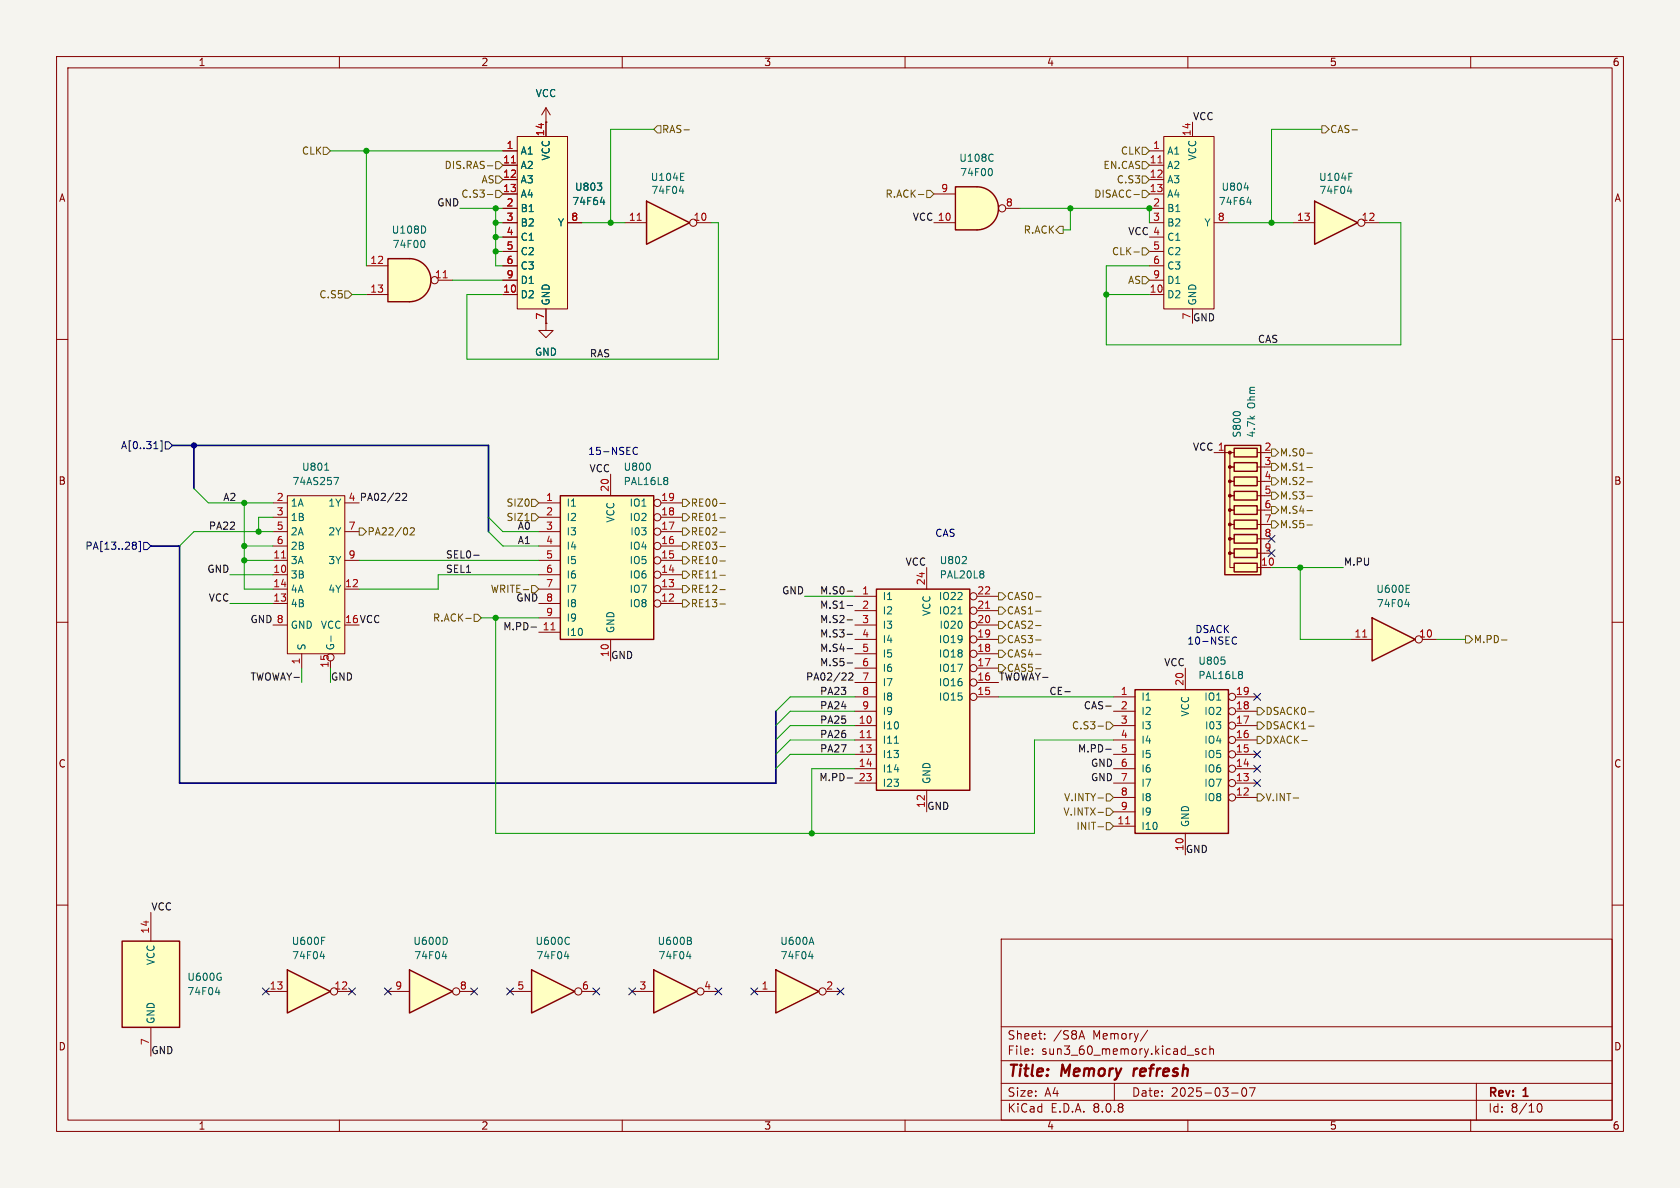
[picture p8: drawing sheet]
<svg xmlns="http://www.w3.org/2000/svg" width="297mm" height="210mm" viewBox="0 0 297 210" stroke-linecap="round" stroke-linejoin="round" font-family="sans-serif">
<path d="M0 0h297v210h-297z" fill="#f5f4ef" stroke="#f5f4ef" stroke-width=".18"/>
<g fill="none" stroke="#840000" stroke-width=".18">
<path d="M10 10h277v190h-277zM12 12h273v186h-273zM60 10v2M110 10v2M160 10v2M210 10v2M260 10v2M10 60h2M285 60h2M10 110h2M285 110h2M10 160h2"/>
<path d="M177 166h108v32h-108zM285 160h2M60 198v2M110 198v2M160 198v2M177 194.5h108M177 191.5h108M177 187.5h108M177 181.5h108M182.5 186.3v.1M182.5 185.5v.1M184.7 183.6v.1"/>
<path d="M184.7 182.8v.1M190.9 183.3h.7M191.2 182.2l.5 1.5M197 191.5v3M202.9 182.1l-1.3 2M210 198v2M211.9 185.5l-.4-.1-.2 .2 .1 .2 .5 .2v.3h-.6M213.2 185.5l-.4-.1-.3 .3v.4l.2 .2h.5M213.9 185.5l.2-.1 .4 .1v.9M213.9 184.9v1.5M217.7 193.2h1.2M219.7 192.4l.2-.1a.81 .81 0 0 1 .6 .6 .81 .81 0 0 1-.3 .8l-.2 .1a.81 .81 0 0 1-.3-1.4z"/>
<path d="M220.9 192.3h1l-.7 1.5M260 198v2M261 191.5v6.5M271.7 195.7l.2-.5 .2-.1a.81 .81 0 0 1 .6 .6 .81 .81 0 0 1-.3 .8h-.4l-.3-.5"/>
</g>
<path d="M200.5 188.9l-.2 1.3" fill="none" stroke="#840000" stroke-width=".4"/>
<path d="M115.6 171.5l7.6 3.8-7.6 3.8z" fill="#ffffc2"/>
<path d="M115.6 171.5l7.6 3.8-7.6 3.8z" fill="none" stroke="#840000" stroke-width=".25"/>
<g fill="none" stroke="#840000" stroke-width=".18">
<path d="M96.5 19.1l-.7 1.2M96.5 19.1v2.5M96.5 19.1l.8 1.2M96.5 21.6h.1M111.8 175.3h3.8M124.5 175.3h2.5"/>
<circle cx="123.8" cy="175.3" r=".63"/>
</g>
<path d="M121.4 169.1h.8M122 166.3l.3 .2-.1 .3-.2 .1M122 168.6v.9M122.1 165.7l.1 .2-.1 .3" fill="none" stroke="#006464" stroke-width=".18"/>
<path d="M91.4 24.1h8.9v30.5h-8.9z" fill="#ffffc2"/>
<g fill="none" stroke="#840000" stroke-width=".18">
<path d="M88.9 26.7h2.5M88.9 29.2h2.5M88.9 31.8h2.5M88.9 34.3h2.5M88.9 36.8h2.5M88.9 39.4h2.5M91.4 24.1h8.9v30.5h-8.9zM96.5 21.6v2.5M100.3 39.4h2.6M88.9 52.1h2.5M88.9 41.9h2.5M88.9 44.5h2.5"/>
<path d="M88.9 47h2.5M88.9 49.5h2.5M96.5 54.6v2.6"/>
</g>
<path d="M90.4 28.8h.7" fill="none" stroke="#a90000" stroke-width=".18"/>
<path d="M105.6 32.4h.8l-.4 .4M106.1 35.7h.8M106.3 33v.5M106.7 35.3v.9" fill="none" stroke="#006464" stroke-width=".18"/>
<path d="M137.2 171.5l7.6 3.8-7.6 3.8z" fill="#ffffc2"/>
<path d="M137.2 171.5l7.6 3.8-7.6 3.8z" fill="none" stroke="#840000" stroke-width=".25"/>
<g fill="none" stroke="#840000" stroke-width=".18">
<path d="M133.3 175.3h3.9M146 175.3h2.6"/>
<circle cx="145.4" cy="175.3" r=".63"/>
</g>
<path d="M143 169.1h.8M143.4 165.7l.5 1.2M143.6 168.6v.9" fill="none" stroke="#006464" stroke-width=".18"/>
<path d="M72.4 45.7a3.8 3.8 0 0 1 3.8 3.8 3.8 3.8 0 0 1-3.8 3.8z" fill="#ffffc2" stroke="#ffffc2" stroke-width=".18"/>
<path d="M68.6 45.7h3.8v7.6h-3.8z" fill="#ffffc2"/>
<path d="M68.6 45.7h3.8a3.8 3.8 0 0 1 3.8 3.8 3.8 3.8 0 0 1-3.8 3.8h-3.8z" fill="none" stroke="#840000" stroke-width=".25"/>
<g fill="none" stroke="#840000" stroke-width=".18">
<path d="M64.8 47h3.8M64.8 52.1h3.8M77.5 49.5h2.5M96.5 57.2v1.2h1.3l-1.3 1.3-1.3-1.3h1.3M96.5 57.2h.1"/>
<circle cx="76.8" cy="49.5" r=".63"/>
</g>
<path d="M78.3 49.1h.8" fill="none" stroke="#a90000" stroke-width=".18"/>
<path d="M74.8 42.5a.79 .79 0 0 1 0 1.3M75.2 40.3v.6" fill="none" stroke="#006464" stroke-width=".18"/>
<path d="M242.6 109.2l7.6 3.8-7.6 3.8z" fill="#ffffc2"/>
<path d="M242.6 109.2l7.6 3.8-7.6 3.8z" fill="none" stroke="#840000" stroke-width=".25"/>
<g fill="none" stroke="#840000" stroke-width=".18">
<path d="M238.8 113h3.8M251.5 113h2.5"/>
<circle cx="250.8" cy="113" r=".63"/>
</g>
<path d="M240.9 112.6h.7" fill="none" stroke="#a90000" stroke-width=".18"/>
<path d="M248.4 106.8h.8M248.6 104.7h.6M248.6 103.4h.6M249 106.4v.9" fill="none" stroke="#006464" stroke-width=".18"/>
<path d="M154.9 104.1h16.5v35.6h-16.5z" fill="#ffffc2"/>
<path d="M154.9 104.1h16.5v35.6h-16.5z" fill="none" stroke="#840000" stroke-width=".25"/>
<g fill="none" stroke="#840000" stroke-width=".18">
<path d="M151.1 105.4h3.8M151.1 118.1h3.8M151.1 115.6h3.8M151.1 113h3.8M151.1 108h3.8M151.1 110.5h3.8M163.8 100.3v3.8M172.7 105.4h3.8M172.7 118.1h3.8M172.7 115.6h3.8M172.7 113h3.8M172.7 108h3.8"/>
<path d="M172.7 110.5h3.8M151.1 128.3h3.8M151.1 130.8h3.8M151.1 133.4h3.8M151.1 135.9h3.8M151.1 123.2h3.8M151.1 120.7h3.8M151.1 138.4h3.8M151.1 125.7h3.8M163.8 139.7v3.8M172.7 123.2h3.8M172.7 120.7h3.8"/>
<circle cx="172.1" cy="115.6" r=".63"/>
<circle cx="172.1" cy="118.1" r=".63"/>
<circle cx="172.1" cy="113" r=".63"/>
<circle cx="172.1" cy="107.9" r=".63"/>
<circle cx="172.1" cy="110.5" r=".63"/>
<circle cx="172.1" cy="105.4" r=".63"/>
<circle cx="172.1" cy="123.2" r=".63"/>
<circle cx="172.1" cy="120.6" r=".63"/>
</g>
<path d="M170.1 99.6h.8M170.8 98.5v.4M169.4 108.5h.7M170 109.9l.1 .4-.1 .6M173.8 101l.1 .2-.1 .2M173.8 101.5l.1 .2-.1 .4M158.1 131.4h.7" fill="none" stroke="#006464" stroke-width=".18"/>
<path d="M174.2 107.5h.8M153.3 130.4h.7" fill="none" stroke="#a90000" stroke-width=".18"/>
<path d="M216.5 78.7h6.4v22.9h-6.4z" fill="#ffffc2"/>
<path d="M216.5 78.7h6.4v22.9h-6.4zM218.2 79.2h4v1.6h-4zM218.2 81.8h4v1.5h-4zM218.2 84.3h4v1.6h-4zM218.2 86.9h4v1.5h-4zM218.2 89.4h4v1.5h-4zM218.2 91.9h4v1.6h-4zM218.2 94.5h4v1.5h-4zM218.2 97h4v1.6h-4zM218.2 99.6h4v1.5h-4z" fill="none" stroke="#840000" stroke-width=".25"/>
<g fill="#840000" stroke="#840000" stroke-width=".18">
<circle cx="217.4" cy="80" r=".25"/>
<circle cx="217.4" cy="82.5" r=".25"/>
<circle cx="217.4" cy="85.1" r=".25"/>
<circle cx="217.4" cy="87.6" r=".25"/>
<circle cx="217.4" cy="90.2" r=".25"/>
<circle cx="217.4" cy="92.7" r=".25"/>
<circle cx="217.4" cy="95.2" r=".25"/>
<circle cx="217.4" cy="97.8" r=".25"/>
</g>
<path d="M214.6 80h2.6M218.2 80h-.8v2.6h.8h-.8v2.5h.8h-.8v2.5h.8h-.8v2.6h.8h-.8v2.5h.8h-.8v2.6h.8h-.8v2.5h.8h-.8v2.5h.8M222.2 80h1.3M222.2 82.6h1.3M222.2 85.1h1.3M222.2 87.6h1.3M222.2 90.2h1.3M222.2 92.7h1.3M222.2 95.3h1.3M222.2 97.8h1.3M222.2 100.3h1.3" fill="none" stroke="#840000" stroke-width=".18"/>
<path d="M218.2 72.8h.8" fill="none" stroke="#006464" stroke-width=".18"/>
<path d="M232.4 35.6l7.6 3.8-7.6 3.8z" fill="#ffffc2"/>
<path d="M232.4 35.6l7.6 3.8-7.6 3.8z" fill="none" stroke="#840000" stroke-width=".25"/>
<g fill="none" stroke="#840000" stroke-width=".18">
<path d="M228.6 39.4h3.8M241.3 39.4h2.5"/>
<circle cx="240.7" cy="39.4" r=".63"/>
</g>
<path d="M238.2 33.8h.8M238.5 30.6h.6M238.8 33.4v.8" fill="none" stroke="#006464" stroke-width=".18"/>
<path d="M172.7 33a3.8 3.8 0 0 1 3.8 3.8 3.8 3.8 0 0 1-3.8 3.8z" fill="#ffffc2" stroke="#ffffc2" stroke-width=".18"/>
<path d="M168.9 33h3.8v7.6h-3.8z" fill="#ffffc2"/>
<path d="M168.9 33h3.8a3.8 3.8 0 0 1 3.8 3.8 3.8 3.8 0 0 1-3.8 3.8h-3.8z" fill="none" stroke="#840000" stroke-width=".25"/>
<g fill="none" stroke="#840000" stroke-width=".18">
<path d="M165.1 39.4h3.8M165.1 34.3h3.8M177.8 36.8h2.5"/>
<circle cx="177.2" cy="36.8" r=".63"/>
</g>
<path d="M175.1 29.8a.79 .79 0 0 1 0 1.3M175.5 27.3l.1 .1M175.6 28.4l-.1 .1" fill="none" stroke="#006464" stroke-width=".18"/>
<path d="M114.3 35.6l7.6 3.8-7.6 3.8z" fill="#ffffc2"/>
<path d="M114.3 35.6l7.6 3.8-7.6 3.8z" fill="none" stroke="#840000" stroke-width=".25"/>
<g fill="none" stroke="#840000" stroke-width=".18">
<path d="M110.5 39.4h3.8M123.2 39.4h2.5"/>
<circle cx="122.6" cy="39.4" r=".63"/>
</g>
<path d="M112.6 39h.8" fill="none" stroke="#a90000" stroke-width=".18"/>
<path d="M120.1 33.8h.8M120.3 31.9h.6M120.3 30.6h.6M120.7 33.4v.8" fill="none" stroke="#006464" stroke-width=".18"/>
<path d="M200.7 121.9h16.5v25.4h-16.5z" fill="#ffffc2"/>
<path d="M200.7 121.9h16.5v25.4h-16.5z" fill="none" stroke="#840000" stroke-width=".25"/>
<g fill="none" stroke="#840000" stroke-width=".18">
<path d="M209.5 118.1v3.8M196.8 123.2h3.9M196.8 138.4h3.9M196.8 135.9h3.9M196.8 133.4h3.9M196.8 130.8h3.9M196.8 128.3h3.9M196.8 125.7h3.9M218.4 123.2h3.8M218.4 138.4h3.8M218.4 135.9h3.8M218.4 133.4h3.8"/>
<path d="M218.4 130.8h3.8M218.4 128.3h3.8M218.4 125.7h3.8M196.8 146.1h3.9M196.8 141h3.9M196.8 143.5h3.9M209.5 147.3v3.8M218.4 141h3.8"/>
<circle cx="217.8" cy="125.7" r=".63"/>
<circle cx="217.8" cy="123.2" r=".63"/>
<circle cx="217.8" cy="135.9" r=".63"/>
<circle cx="217.8" cy="133.3" r=".63"/>
<circle cx="217.8" cy="138.4" r=".63"/>
<circle cx="217.8" cy="130.8" r=".63"/>
<circle cx="217.8" cy="128.3" r=".63"/>
<circle cx="217.8" cy="141" r=".63"/>
</g>
<path d="M199 145.6h.7" fill="none" stroke="#a90000" stroke-width=".18"/>
<path d="M216.5 116.8v.5M219.5 118.8l.2 .1-.2 .3M219.5 119.3l.2 .2-.2 .4" fill="none" stroke="#006464" stroke-width=".18"/>
<path d="M99.1 87.6h16.5v25.4h-16.5z" fill="#ffffc2"/>
<path d="M99.1 87.6h16.5v25.4h-16.5z" fill="none" stroke="#840000" stroke-width=".25"/>
<g fill="none" stroke="#840000" stroke-width=".18">
<path d="M95.2 88.9h3.9M95.2 99.1h3.9M95.2 96.5h3.9M95.2 94h3.9M95.2 91.4h3.9M107.9 83.8v3.8M116.8 88.9h3.8M116.8 99.1h3.8M116.8 96.5h3.8M116.8 94h3.8M116.8 91.4h3.8M95.2 111.8h3.9"/>
<path d="M95.2 106.7h3.9M95.2 104.1h3.9M95.2 101.6h3.9M95.2 109.2h3.9M107.9 113v3.8M116.8 106.7h3.8M116.8 104.1h3.8M116.8 101.6h3.8"/>
<circle cx="116.2" cy="96.5" r=".63"/>
<circle cx="116.2" cy="99.1" r=".63"/>
<circle cx="116.2" cy="88.9" r=".63"/>
<circle cx="116.2" cy="94" r=".63"/>
<circle cx="116.2" cy="91.4" r=".63"/>
<circle cx="116.2" cy="106.7" r=".63"/>
<circle cx="116.2" cy="101.6" r=".63"/>
<circle cx="116.2" cy="104.1" r=".63"/>
</g>
<path d="M97.4 111.3h.7" fill="none" stroke="#a90000" stroke-width=".18"/>
<path d="M114.9 82.1v.8M117.9 84.5l.2 .1-.2 .3M117.9 85l.2 .2-.2 .4" fill="none" stroke="#006464" stroke-width=".18"/>
<path d="M21.6 166.4h10.1v15.2h-10.1z" fill="#ffffc2"/>
<path d="M21.6 166.4h10.1v15.2h-10.1z" fill="none" stroke="#840000" stroke-width=".25"/>
<path d="M26.7 161.3v5.1M26.7 181.6v5.1" fill="none" stroke="#840000" stroke-width=".18"/>
<path d="M38.1 175.4h.8M38.7 175v.8" fill="none" stroke="#006464" stroke-width=".18"/>
<path d="M50.8 171.5l7.6 3.8-7.6 3.8z" fill="#ffffc2"/>
<path d="M50.8 171.5l7.6 3.8-7.6 3.8z" fill="none" stroke="#840000" stroke-width=".25"/>
<g fill="none" stroke="#840000" stroke-width=".18">
<path d="M47 175.3h3.8M59.7 175.3h2.5"/>
<circle cx="59.1" cy="175.3" r=".63"/>
</g>
<path d="M56.6 169.1h.8M56.8 165.7h.7M57.2 168.6v.9" fill="none" stroke="#006464" stroke-width=".18"/>
<path d="M50.8 87.6h10.2v28h-10.2z" fill="#ffffc2"/>
<g fill="none" stroke="#840000" stroke-width=".18">
<path d="M48.3 99.1h2.5M48.3 88.9h2.5M48.3 91.4h2.5M48.3 94h2.5M48.3 96.5h2.5M50.8 87.6h10.2v28h-10.2zM61 99.1h2.5M61 94h2.5M48.3 101.6h2.5M48.3 104.1h2.5M48.3 106.7h2.5M48.3 110.5h2.5"/>
<path d="M53.3 115.6v2.5M61 104.1h2.5"/>
<circle cx="58.4" cy="116.2" r=".63"/>
</g>
<path d="M49.8 98.6h.7" fill="none" stroke="#a90000" stroke-width=".18"/>
<path d="M57.4 83.1h.7M59 84.4h.9l-.6 1.3M58.5 112.4v1" fill="none" stroke="#006464" stroke-width=".18"/>
<path d="M205.7 24.1h8.9v30.5h-8.9z" fill="#ffffc2"/>
<g fill="none" stroke="#840000" stroke-width=".18">
<path d="M203.2 26.7h2.5M203.2 29.2h2.5M203.2 31.8h2.5M203.2 34.3h2.5M203.2 36.8h2.5M203.2 39.4h2.5M205.7 24.1h8.9v30.5h-8.9zM210.8 21.6v2.5M214.6 39.4h2.6M203.2 52.1h2.5M203.2 41.9h2.5M203.2 44.5h2.5"/>
<path d="M203.2 47h2.5M203.2 49.5h2.5M210.8 54.6v2.6"/>
</g>
<path d="M204.7 28.8h.7" fill="none" stroke="#a90000" stroke-width=".18"/>
<path d="M220 33.2h.7M220.4 35.7h.8M221 35.3v.9" fill="none" stroke="#006464" stroke-width=".18"/>
<path d="M94 171.5l7.6 3.8-7.6 3.8z" fill="#ffffc2"/>
<path d="M94 171.5l7.6 3.8-7.6 3.8z" fill="none" stroke="#840000" stroke-width=".25"/>
<g fill="none" stroke="#840000" stroke-width=".18">
<path d="M90.2 175.3h3.8M102.9 175.3h2.5"/>
<circle cx="102.2" cy="175.3" r=".63"/>
</g>
<path d="M99.8 169.1h.8M100.4 168.6v.9M100.6 165.7l.1 .1M100.7 166.8l-.1 .1" fill="none" stroke="#006464" stroke-width=".18"/>
<path d="M72.4 171.5l7.6 3.8-7.6 3.8z" fill="#ffffc2"/>
<path d="M72.4 171.5l7.6 3.8-7.6 3.8z" fill="none" stroke="#840000" stroke-width=".25"/>
<g fill="none" stroke="#840000" stroke-width=".18">
<path d="M88.9 26.7h2.5M88.9 29.2h2.5M88.9 31.8h2.5M88.9 34.3h2.5M88.9 36.8h2.5M88.9 39.4h2.5M96.5 21.6h.1M96.5 21.6v2.5M100.3 39.4h2.6M88.9 52.1h2.5M88.9 41.9h2.5M88.9 44.5h2.5"/>
<path d="M88.9 47h2.5M88.9 49.5h2.5M96.5 57.2h.1M96.5 54.6v2.6M68.6 175.3h3.8M81.3 175.3h2.5"/>
<circle cx="80.6" cy="175.3" r=".63"/>
</g>
<path d="M105.6 32.4h.8l-.4 .4M106.1 35.7h.8M106.3 33v.5M106.7 35.3v.9M78.2 169.1h.8M78.8 168.6v.9M79 166v.6" fill="none" stroke="#006464" stroke-width=".18"/>
<g fill="none" stroke="#725600" stroke-width=".18">
<path d="M57.1 26h.7l.6 .7-.6 .6h-.7zM86.2 29.3h.9M86.2 34.4h.9M87.6 28.6h.7l.6 .6-.6 .6h-.7zM87.6 31.1h.7l.6 .7-.6 .6h-.7zM87.6 33.7h.7l.6 .6-.6 .6h-.7zM116.2 22.2h.6v1.3h-.6l-.6-.6zM120.9 23h1M162.4 34.4h.9M163.8 33.7h.7l.6 .6-.6 .6h-.7zM200.5 34.4h.9M201.9 26h.7l.6 .7-.6 .6h-.7z"/>
<path d="M201.9 31.1h.7l.6 .7-.6 .6h-.7zM201.9 33.7h.7l.6 .6-.6 .6h-.7zM201.9 28.6h.7l.6 .6-.6 .6h-.7zM233.7 22.2h.6l.6 .7-.6 .6h-.6zM239 23h1M61 51.4h.6l.6 .7-.6 .6h-.6zM186.7 40.6l.6-.6h.7v1.3h-.7zM200.5 44.5h.9M201.9 43.8h.7l.6 .7-.6 .6h-.7zM201.9 48.9h.7l.6 .6-.6 .7h-.7zM224.8 79.4h.6l.7 .6-.7 .6h-.6zM63.5 93.3h.6l.7 .7-.7 .6h-.6z"/>
<path d="M72.5 93.4l.5-.1 .3 .4-.8 .9h.8M94 90.8h.6l.6 .6-.6 .7h-.6zM94 88.3h.6l.6 .6-.6 .6h-.6zM120.6 88.3h.7l.6 .6-.6 .6h-.7zM120.6 90.8h.7l.6 .6-.6 .7h-.7zM120.6 93.3h.7l.6 .7-.6 .6h-.7zM120.6 95.9h.7l.6 .6-.6 .7h-.7zM120.6 98.4h.7l.6 .7-.6 .6h-.7zM127.3 89h.9M127.3 91.5h.9M127.3 94.1h.9M127.3 96.6h.9"/>
<path d="M127.3 99.2h.9M224.8 81.9h.6l.7 .7-.7 .6h-.6zM224.8 92.1h.6l.7 .6-.7 .6h-.6zM224.8 87h.6l.7 .6-.7 .7h-.6zM224.8 89.5h.6l.7 .7-.7 .6h-.6zM224.8 84.5h.6l.7 .6-.7 .6h-.6zM231 82.6h1M231 92.8h1M231 87.7h1M231 90.3h1M231 85.2h1M231 80.1h1"/>
<path d="M82.3 109.3h1M83.8 108.6h.7l.6 .6-.6 .7h-.7zM94 103.5h.6l.6 .6-.6 .7h-.6zM120.6 101h.7l.6 .6-.6 .6h-.7zM120.6 106h.7l.6 .7-.6 .6h-.7zM120.6 103.5h.7l.6 .6-.6 .7h-.7zM127.3 101.7h.9M127.3 106.8h.9M127.3 104.2h.9M176.5 112.4h.7l.6 .6-.6 .7h-.7zM176.5 107.3h.7l.6 .7-.6 .6h-.7zM176.5 109.9h.7l.6 .6-.6 .6h-.7z"/>
<path d="M176.5 117.5h.7l.6 .6-.6 .6h-.7zM176.5 114.9h.7l.6 .7-.6 .6h-.7zM176.5 104.8h.7l.6 .6-.6 .6h-.7zM183.1 113.1h.9M183.1 108h.9M183.1 110.6h.9M183.1 118.2h.9M183.1 115.7h.9M183.1 105.5h.9M259.1 112.4h.6l.6 .6-.6 .7h-.6zM265.5 113.1h.9M194.1 128.4h1"/>
<path d="M195.6 127.6h.6l.6 .7-.6 .6h-.6zM222.2 127.6h.7l.6 .7-.6 .6h-.7zM222.2 130.2h.7l.6 .6-.6 .6h-.7zM222.2 125.1h.7l.6 .6-.6 .7h-.7zM230.1 130.9h1M231.3 128.4h1M231.3 125.8h1M194.1 141.1h1M194.1 143.6h1M194.1 146.1h1M195.6 142.9h.6l.6 .6-.6 .6h-.6zM195.6 145.4h.6l.6 .7-.6 .6h-.6z"/>
<path d="M195.6 140.3h.6l.6 .7-.6 .6h-.6zM222.2 140.3h.7l.6 .7-.6 .6h-.7zM228.6 141.1h1"/>
</g>
<g fill="none" stroke="#000084" stroke-width=".18">
<path d="M27.2 79.3h.7M28.3 77.9h.3v1.8h-.3M29.2 78.1h.6l.7 .6-.7 .7h-.6zM23.6 95.8h.3l.2 .3-.2 .3M23.6 96.4h.3M23.9 96.4l.2 .2v.3l-.1 .1-.4 .1M24.5 95.7h.3v1.8h-.3M25.4 95.9h.6l.7 .6-.7 .7h-.6zM224.2 97.2l1.2 1.2M224.2 94.6l1.2 1.3M225.4 97.2l-1.2 1.2M225.4 94.6l-1.2 1.3"/>
<path d="M221.6 132.7l1.3 1.3M221.6 122.6l1.3 1.2M221.6 137.8l1.3 1.2M221.6 135.3l1.3 1.2M222.9 132.7l-1.3 1.3M222.9 122.6l-1.3 1.2M222.9 137.8l-1.3 1.2M222.9 135.3l-1.3 1.2M46.4 174.7l1.2 1.2M47.6 174.7l-1.2 1.2M61.6 174.7l1.2 1.2M62.8 174.7l-1.2 1.2"/>
<path d="M68 174.7l1.2 1.2M69.2 174.7l-1.2 1.2M83.2 174.7l1.2 1.2M84.4 174.7l-1.2 1.2M89.6 174.7l1.2 1.2M90.8 174.7l-1.2 1.2M104.8 174.7l1.2 1.2M106 174.7l-1.2 1.2M111.2 174.7l1.2 1.2M112.4 174.7l-1.2 1.2M126.4 174.7l1.2 1.2M127.6 174.7l-1.2 1.2"/>
<path d="M132.7 174.7l1.3 1.2M134 174.7l-1.3 1.2M148 174.7l1.2 1.2M149.2 174.7l-1.2 1.2"/>
</g>
<g fill="none" stroke="#0f0f0f" stroke-width=".18">
<path d="M71.2 87.3l.4-.1 .3 .4-.8 .9h.8M83.7 98.2h1M93.9 110.9h.9M149.8 107h.9M149.8 104.5h.9M149.8 112.1h.9M149.8 117.2h.9M149.8 109.6h.9M149.8 114.7h.9M150.1 119.1l.4-.1 .3 .3-.8 .9h.8M149.8 137.5h.9M188.2 122.3h1"/>
<path d="M195.5 132.4h.9M195.5 124.8h.9"/>
</g>
<path d="M112.7 79.2a.6 .6 0 0 0-.8 .4 .6 .6 0 0 0 .5 .7l.3-.1M218.6 112.7a.6 .6 0 0 0-.8 .4 .6 .6 0 0 0 .6 .8l.2-.1" fill="none" stroke="#0000c2" stroke-width=".18"/>
<path d="M30.5 78.7h55.9v15.3M34.3 78.7v7.7M26.7 96.5h5v41.9h105.5v-12.7" fill="none" stroke="#000084" stroke-width=".3"/>
<g fill="none" stroke="#009600" stroke-width=".18">
<path d="M58.4 26.7h30.5M64.8 26.7v20.3M81.3 36.8h7.6M87.6 39.4h1.3M87.6 36.8v10.2h1.3M102.9 39.4h7.6M115.6 22.9h-7.7v16.5M125.7 39.4h1.3v24.1h-44.5v-11.4h6.4M180.3 36.8h22.9v2.6M189.2 36.8v3.8h-1.2M217.2 39.4h11.4M233.7 22.9h-8.9v16.5"/>
<path d="M243.8 39.4h3.8v21.6h-52v-14h7.6M62.2 52.1h2.6M80 49.5h8.9M87.6 41.9h1.3M87.6 44.5h1.3M195.6 52.1h7.6M34.3 86.4l2.5 2.5h11.5M43.2 88.9v15.2h5.1M43.2 99.1h5.1M43.2 96.5h5.1M48.3 94h-14l-2.6 2.5M48.3 91.4h-2.6v2.6"/>
<path d="M63.5 99.1h31.7M86.4 91.4l2.5 2.6h6.3M86.4 94l2.5 2.5h6.3M40.6 101.6h7.7M40.6 106.7h7.7M53.3 118.1v2.6M58.4 118.1v2.6M85.1 109.2h10.1M87.6 109.2v38.1h95.3v-16.5h13.9M95.2 101.6h-17.7v2.5h-14M142.2 105.4h8.9M224.8 100.3h12.7"/>
<path d="M229.9 100.3v12.7h8.9M254 113h5.1M151.1 133.4h-11.4l-2.5 2.5M151.1 135.9h-7.6v11.4M151.1 123.2h-11.4l-2.5 2.5M151.1 125.7h-11.4l-2.5 2.6M151.1 130.8h-11.4l-2.5 2.6M151.1 128.3h-11.4l-2.5 2.5M176.5 123.2h20.3"/>
</g>
<path d="M90.4 28.8h.7" fill="none" stroke="#a90000" stroke-width=".18"/>
<g fill="#009600" stroke="#009600" stroke-width=".18">
<circle cx="143.5" cy="147.3" r=".46"/>
<circle cx="87.6" cy="109.2" r=".46"/>
<circle cx="43.2" cy="88.9" r=".46"/>
<circle cx="43.2" cy="96.5" r=".46"/>
<circle cx="87.6" cy="44.5" r=".46"/>
<circle cx="87.6" cy="41.9" r=".46"/>
<circle cx="229.9" cy="100.3" r=".46"/>
<circle cx="87.6" cy="39.4" r=".46"/>
<circle cx="87.6" cy="36.8" r=".46"/>
<circle cx="107.9" cy="39.4" r=".46"/>
<circle cx="64.8" cy="26.7" r=".46"/>
<circle cx="43.2" cy="99.1" r=".46"/>
<circle cx="45.7" cy="94" r=".46"/>
<circle cx="224.8" cy="39.4" r=".46"/>
<circle cx="189.2" cy="36.8" r=".46"/>
<circle cx="195.6" cy="52.1" r=".46"/>
<circle cx="203.2" cy="36.8" r=".46"/>
</g>
<circle cx="34.3" cy="78.7" r=".46" fill="#000084" stroke="#000084" stroke-width=".18"/>
<g font-size="2.8" fill="#840000">
<text x="178" y="190.9">Title:</text>
<text x="187.7" y="190.9">Memory</text>
<text x="201.2" y="190.9">refresh</text>
</g>
<g font-size="2.1" fill="#840000">
<text x="178" y="184">Sheet:</text>
<text x="186.2" y="184">/S8A</text>
<text x="193.2" y="184">Memory/</text>
<text x="178" y="186.7">File:</text>
<text x="184.1" y="186.7">sun3_60_memory.kicad_sch</text>
<text x="178" y="196.9">KiCad</text>
<text x="178" y="194.1">Size:</text>
<text x="184.7" y="194.1">A4</text>
<text x="185.7" y="196.9">E.D.A.</text>
<text x="193.3" y="196.9">8.0.8</text>
<text x="200" y="194.1">Date:</text>
<text x="207" y="194.1">2025-03-07</text>
<text x="263" y="194.3">Rev:</text>
<text x="263" y="196.9">Id:</text>
<text x="267.1" y="196.9">8/10</text>
<text x="269.4" y="194.3">1</text>
</g>
<g font-size="1.8" fill="#840000">
<text x="35" y="11.9">1</text>
<text x="85" y="11.9">2</text>
<text x="135" y="11.9">3</text>
<text x="185" y="11.9">4</text>
<text x="235" y="11.9">5</text>
<text x="285" y="11.9">6</text>
<text x="10.3" y="35.9">A</text>
<text x="285.3" y="35.9">A</text>
<text x="10.3" y="85.9">B</text>
<text x="285.3" y="85.9">B</text>
<text x="10.3" y="135.9">C</text>
<text x="285.3" y="135.9">C</text>
<text x="10.3" y="185.9">D</text>
<text x="285.3" y="185.9">D</text>
<text x="35" y="199.9">1</text>
<text x="85" y="199.9">2</text>
<text x="135" y="199.9">3</text>
<text x="185" y="199.9">4</text>
<text x="235" y="199.9">5</text>
<text x="285" y="199.9">6</text>
</g>
<g font-size="1.8" fill="#006464">
<text x="94.6" y="17.4">VCC</text>
<text x="91.9" y="27.5">A1</text>
<text x="97.4" y="28.5" transform="rotate(-90 97.4 28.5)">VCC</text>
<text x="169.5" y="28.8">U108C</text>
<text x="206.2" y="27.5">A1</text>
<text x="211.7" y="28.5" transform="rotate(-90 211.7 28.5)">VCC</text>
<text x="91.9" y="30.1">A2</text>
<text x="91.9" y="32.6">A3</text>
<text x="91.9" y="35.2">A4</text>
<text x="101.6" y="33.9">U803</text>
<text x="115" y="32.2">U104E</text>
<text x="115" y="34.5">74F04</text>
<text x="169.6" y="31.3">74F00</text>
<text x="206.2" y="30.1">A2</text>
<text x="206.2" y="32.6">A3</text>
<text x="206.2" y="35.2">A4</text>
<text x="215.9" y="33.9">U804</text>
<text x="233.1" y="32.2">U104F</text>
<text x="233.2" y="34.5">74F04</text>
<text x="69.2" y="41.5">U108D</text>
<text x="91.9" y="37.7">B1</text>
<text x="91.9" y="40.2">B2</text>
<text x="98.5" y="40.2">Y</text>
<text x="101.1" y="36.5">74F64</text>
<text x="206.2" y="37.7">B1</text>
<text x="206.2" y="40.2">B2</text>
<text x="212.8" y="40.2">Y</text>
<text x="215.4" y="36.5">74F64</text>
<text x="69.3" y="44">74F00</text>
<text x="91.9" y="42.8">C1</text>
<text x="91.9" y="45.3">C2</text>
<text x="91.9" y="47.9">C3</text>
<text x="206.2" y="42.8">C1</text>
<text x="206.2" y="45.3">C2</text>
<text x="206.2" y="47.9">C3</text>
<text x="91.9" y="52.9">D2</text>
<text x="91.9" y="50.4">D1</text>
<text x="206.2" y="52.9">D2</text>
<text x="206.2" y="50.4">D1</text>
<text x="97.4" y="54.1" transform="rotate(-90 97.4 54.1)">GND</text>
<text x="211.7" y="54.1" transform="rotate(-90 211.7 54.1)">GND</text>
<text x="94.5" y="63.1">GND</text>
<text x="219.6" y="77.5" transform="rotate(-90 219.6 77.5)">S800</text>
<text x="222.1" y="77.5" transform="rotate(-90 222.1 77.5)">4.7k</text>
<text x="222.1" y="72.2" transform="rotate(-90 222.1 72.2)">Ohm</text>
<text x="53.3" y="83.4">U801</text>
<text x="110.2" y="83.4">U800</text>
<text x="51.3" y="89.8">1A</text>
<text x="51.6" y="86">74AS257</text>
<text x="58" y="89.8">1Y</text>
<text x="100.1" y="89.8">I1</text>
<text x="110.2" y="86">PAL16L8</text>
<text x="111.2" y="89.8">IO1</text>
<text x="51.3" y="92.3">1B</text>
<text x="51.3" y="94.8">2A</text>
<text x="58" y="94.8">2Y</text>
<text x="100.1" y="92.3">I2</text>
<text x="100.1" y="94.8">I3</text>
<text x="108.8" y="92.5" transform="rotate(-90 108.8 92.5)">VCC</text>
<text x="111.2" y="92.3">IO2</text>
<text x="111.3" y="94.8">I03</text>
<text x="51.3" y="99.9">3A</text>
<text x="51.3" y="97.4">2B</text>
<text x="58" y="99.9">3Y</text>
<text x="100.1" y="97.4">I4</text>
<text x="100.1" y="99.9">I5</text>
<text x="111.2" y="99.9">IO5</text>
<text x="111.2" y="97.4">IO4</text>
<text x="166" y="99.9">U802</text>
<text x="51.3" y="102.5">3B</text>
<text x="51.3" y="107.5">4B</text>
<text x="51.3" y="105">4A</text>
<text x="58" y="105">4Y</text>
<text x="100.1" y="102.5">I6</text>
<text x="100.1" y="105">I7</text>
<text x="100.1" y="107.5">I8</text>
<text x="111.2" y="107.5">IO8</text>
<text x="111.2" y="105">IO7</text>
<text x="111.2" y="102.5">IO6</text>
<text x="156" y="106.3">I1</text>
<text x="165.9" y="106.3">IO22</text>
<text x="166" y="102.5">PAL20L8</text>
<text x="243.2" y="105">U600E</text>
<text x="243.3" y="107.5">74F04</text>
<text x="51.3" y="111.4">GND</text>
<text x="56.6" y="111.4">VCC</text>
<text x="100.1" y="112.6">I10</text>
<text x="100.1" y="110.1">I9</text>
<text x="108.8" y="112" transform="rotate(-90 108.8 112)">GND</text>
<text x="156" y="108.8">I2</text>
<text x="156" y="111.4">I3</text>
<text x="156" y="113.9">I4</text>
<text x="164.7" y="109" transform="rotate(-90 164.7 109)">VCC</text>
<text x="165.9" y="113.9">IO19</text>
<text x="165.9" y="108.8">IO21</text>
<text x="166" y="111.4">I020</text>
<text x="54.2" y="115.1" transform="rotate(-90 54.2 115.1)">S</text>
<text x="59.3" y="115.1" transform="rotate(-90 59.3 115.1)">G-</text>
<text x="156" y="116.4">I5</text>
<text x="156" y="119">I6</text>
<text x="165.9" y="119">IO17</text>
<text x="165.9" y="116.4">IO18</text>
<text x="211.8" y="117.7">U805</text>
<text x="156" y="121.5">I7</text>
<text x="156" y="124.1">I8</text>
<text x="165.9" y="124.1">IO15</text>
<text x="165.9" y="121.5">IO16</text>
<text x="201.7" y="124.1">I1</text>
<text x="211.8" y="120.2">PAL16L8</text>
<text x="212.8" y="124.1">IO1</text>
<text x="156" y="129.1">I10</text>
<text x="156" y="131.7">I11</text>
<text x="156" y="126.6">I9</text>
<text x="201.7" y="126.6">I2</text>
<text x="201.7" y="129.1">I3</text>
<text x="201.7" y="131.7">I4</text>
<text x="210.4" y="126.8" transform="rotate(-90 210.4 126.8)">VCC</text>
<text x="212.8" y="131.7">IO4</text>
<text x="212.8" y="126.6">IO2</text>
<text x="212.9" y="129.1">I03</text>
<text x="156" y="134.2">I13</text>
<text x="156" y="136.8">I14</text>
<text x="201.7" y="134.2">I5</text>
<text x="201.7" y="136.8">I6</text>
<text x="212.8" y="136.8">IO6</text>
<text x="212.8" y="134.2">IO5</text>
<text x="156" y="139.3">I23</text>
<text x="164.7" y="138.7" transform="rotate(-90 164.7 138.7)">GND</text>
<text x="201.7" y="139.3">I7</text>
<text x="201.7" y="141.8">I8</text>
<text x="212.8" y="141.8">IO8</text>
<text x="212.8" y="139.3">IO7</text>
<text x="201.7" y="146.9">I10</text>
<text x="201.7" y="144.4">I9</text>
<text x="210.4" y="146.3" transform="rotate(-90 210.4 146.3)">GND</text>
<text x="51.5" y="167.2">U600F</text>
<text x="73" y="167.2">U600D</text>
<text x="94.6" y="167.2">U600C</text>
<text x="116.2" y="167.2">U600B</text>
<text x="137.8" y="167.2">U600A</text>
<text x="27.5" y="170.7" transform="rotate(-90 27.5 170.7)">VCC</text>
<text x="33" y="173.6">U600G</text>
<text x="51.5" y="169.8">74F04</text>
<text x="73.1" y="169.8">74F04</text>
<text x="94.7" y="169.8">74F04</text>
<text x="116.3" y="169.8">74F04</text>
<text x="137.9" y="169.8">74F04</text>
<text x="33" y="176.1">74F04</text>
<text x="27.5" y="181.1" transform="rotate(-90 27.5 181.1)">GND</text>
</g>
<g font-size="1.8" fill="#725600">
<text x="116.9" y="23.7">RAS-</text>
<text x="235.1" y="23.7">CAS-</text>
<text x="53.3" y="27.5">CLK</text>
<text x="198.1" y="27.5">CLK</text>
<text x="78.5" y="30.1">DIS.RAS-</text>
<text x="81.5" y="35.2">C.S3-</text>
<text x="85" y="32.6">AS</text>
<text x="156.4" y="35.2">R.ACK-</text>
<text x="193.3" y="35.2">DISACC-</text>
<text x="195" y="30.1">EN.CAS</text>
<text x="197.3" y="32.6">C.S3</text>
<text x="180.9" y="41.5">R.ACK</text>
<text x="196.5" y="45.3">CLK-</text>
<text x="56.4" y="52.9">C.S5</text>
<text x="199.3" y="50.4">AS</text>
<text x="226.2" y="83.4">M.S1-</text>
<text x="226.2" y="80.9">M.S0-</text>
<text x="89.4" y="89.8">SIZ0</text>
<text x="122" y="89.8">RE00-</text>
<text x="226.2" y="88.5">M.S3-</text>
<text x="226.2" y="86">M.S2-</text>
<text x="64.9" y="94.8">PA22/02</text>
<text x="89.4" y="92.3">SIZ1</text>
<text x="122" y="92.3">RE01-</text>
<text x="122" y="94.8">RE02-</text>
<text x="226.2" y="93.6">M.S5-</text>
<text x="226.2" y="91">M.S4-</text>
<text x="122" y="97.4">RE03-</text>
<text x="122" y="99.9">RE10-</text>
<text x="86.7" y="105">WRITE-</text>
<text x="122" y="102.5">RE11-</text>
<text x="122" y="107.5">RE13-</text>
<text x="122" y="105">RE12-</text>
<text x="177.9" y="106.3">CAS0-</text>
<text x="76.4" y="110.1">R.ACK-</text>
<text x="177.9" y="113.9">CAS3-</text>
<text x="177.9" y="108.8">CAS1-</text>
<text x="177.9" y="111.4">CAS2-</text>
<text x="260.5" y="113.9">M.PD-</text>
<text x="177.9" y="116.4">CAS4-</text>
<text x="189.4" y="129.1">C.S3-</text>
<text x="223.6" y="129.1">DSACK1-</text>
<text x="223.6" y="131.7">DXACK-</text>
<text x="223.6" y="126.6">DSACK0-</text>
<text x="188" y="141.8">V.INTY-</text>
<text x="223.6" y="141.8">V.INT-</text>
<text x="187.9" y="144.4">V.INTX-</text>
<text x="190.2" y="146.9">INIT-</text>
</g>
<g font-size="1.8" fill="#0f0f0f">
<text x="210.8" y="21.3">VCC</text>
<text x="77.2" y="36.6">GND</text>
<text x="161.3" y="39.1">VCC 10</text>
<text x="199.4" y="41.6">VCC 4</text>
<text x="210.6" y="56.6" transform="rotate(-90 210.6 56.6)">7</text>
<text x="210.8" y="56.9">GND</text>
<text x="104.2" y="63.2">RAS</text>
<text x="222.3" y="60.7">CAS</text>
<text x="104.1" y="83.6">VCC</text>
<text x="210.8" y="79.7">VCC 1</text>
<text x="39.4" y="88.6">A2</text>
<text x="61.5" y="88.6">4 PA02/22</text>
<text x="36.8" y="93.7">PA22</text>
<text x="91.4" y="93.7">A0</text>
<text x="36.6" y="101.3">GND</text>
<text x="78.7" y="98.8">SEL0-</text>
<text x="78.7" y="101.3">SEL1</text>
<text x="91.4" y="96.3">A1</text>
<text x="160" y="100.1">VCC</text>
<text x="237.5" y="100.1">M.PU</text>
<text x="36.8" y="106.4">VCC</text>
<text x="91.2" y="106.4">GND</text>
<text x="138.2" y="105.1">GND</text>
<text x="144.9" y="107.7">M.S1-</text>
<text x="144.9" y="105.1">M.S0-</text>
<text x="44.2" y="110.2">GND 8</text>
<text x="60.9" y="110.2">16 VCC</text>
<text x="88.9" y="111.5">M.PD-</text>
<text x="144.9" y="112.8">M.S3-</text>
<text x="144.9" y="110.2">M.S2-</text>
<text x="107.7" y="116.2" transform="rotate(-90 107.7 116.2)">10</text>
<text x="107.9" y="116.6">GND</text>
<text x="144.9" y="117.8">M.S5-</text>
<text x="144.9" y="115.3">M.S4-</text>
<text x="177.9" y="119">CAS5-</text>
<text x="205.7" y="117.8">VCC</text>
<text x="44.2" y="120.4">TWOWAY-</text>
<text x="58.4" y="120.4">GND</text>
<text x="142.4" y="120.4">PA02/22</text>
<text x="144.9" y="122.9">PA23</text>
<text x="144.9" y="125.5">PA24</text>
<text x="176.5" y="120.4">TWOWAY-</text>
<text x="185.4" y="122.9">CE-</text>
<text x="191.5" y="125.5">CAS-</text>
<text x="144.9" y="128">PA25</text>
<text x="144.9" y="130.5">PA26</text>
<text x="144.9" y="133.1">PA27</text>
<text x="190.5" y="133.1">M.PD-</text>
<text x="192.8" y="135.6">GND</text>
<text x="144.8" y="138.2">M.PD-</text>
<text x="163.6" y="142.9" transform="rotate(-90 163.6 142.9)">12</text>
<text x="163.8" y="143.2">GND</text>
<text x="192.8" y="138.2">GND</text>
<text x="209.3" y="150.5" transform="rotate(-90 209.3 150.5)">10</text>
<text x="209.5" y="150.9">GND</text>
<text x="26.7" y="161">VCC</text>
<text x="26.7" y="186.4">GND</text>
</g>
<g font-size="1.8" fill="#a90000">
<text x="88.9" y="29">11</text>
<text x="89.5" y="26.4">1</text>
<text x="96.3" y="24.2" transform="rotate(-90 96.3 24.2)">14</text>
<text x="203.2" y="29">11</text>
<text x="203.8" y="26.4">1</text>
<text x="210.6" y="24.2" transform="rotate(-90 210.6 24.2)">14</text>
<text x="88.9" y="31.5">12</text>
<text x="88.9" y="34">13</text>
<text x="166.3" y="34">9</text>
<text x="203.2" y="31.5">12</text>
<text x="203.2" y="34">13</text>
<text x="89.5" y="36.6">2</text>
<text x="89.5" y="39.1">3</text>
<text x="89.5" y="41.7">4</text>
<text x="100.9" y="39.1">8</text>
<text x="111.1" y="39.1">11</text>
<text x="122.5" y="39.1">10</text>
<text x="177.7" y="36.6">8</text>
<text x="203.8" y="36.6">2</text>
<text x="203.8" y="39.1">3</text>
<text x="215.2" y="39.1">8</text>
<text x="229.2" y="39.1">13</text>
<text x="240.6" y="39.1">12</text>
<text x="65.4" y="46.7">12</text>
<text x="89.5" y="44.2">5</text>
<text x="89.5" y="46.7">6</text>
<text x="203.8" y="44.2">5</text>
<text x="203.8" y="46.7">6</text>
<text x="65.4" y="51.8">13</text>
<text x="76.8" y="49.3">11</text>
<text x="88.9" y="51.8">10</text>
<text x="89.5" y="49.3">9</text>
<text x="203.2" y="51.8">10</text>
<text x="203.8" y="49.3">9</text>
<text x="96.3" y="56.6" transform="rotate(-90 96.3 56.6)">7</text>
<text x="223.4" y="79.8">2</text>
<text x="223.4" y="82.3">3</text>
<text x="48.8" y="88.6">2</text>
<text x="96.4" y="88.6">1</text>
<text x="107.7" y="87" transform="rotate(-90 107.7 87)">20</text>
<text x="116.8" y="88.6">19</text>
<text x="223.4" y="84.8">4</text>
<text x="223.4" y="87.4">5</text>
<text x="223.4" y="89.9">6</text>
<text x="48.8" y="91.2">3</text>
<text x="48.8" y="93.7">5</text>
<text x="61.5" y="93.7">7</text>
<text x="96.4" y="91.2">2</text>
<text x="96.4" y="93.7">3</text>
<text x="116.8" y="93.7">17</text>
<text x="116.8" y="91.2">18</text>
<text x="223.4" y="92.5">7</text>
<text x="223.4" y="95">8</text>
<text x="48.2" y="101.3">10</text>
<text x="48.2" y="98.8">11</text>
<text x="48.8" y="96.3">6</text>
<text x="61.5" y="98.8">9</text>
<text x="96.4" y="96.3">4</text>
<text x="96.4" y="98.8">5</text>
<text x="96.4" y="101.3">6</text>
<text x="116.8" y="101.3">14</text>
<text x="116.8" y="98.8">15</text>
<text x="116.8" y="96.3">16</text>
<text x="222.8" y="100.1">10</text>
<text x="223.4" y="97.5">9</text>
<text x="48.2" y="106.4">13</text>
<text x="48.2" y="103.9">14</text>
<text x="60.9" y="103.9">12</text>
<text x="96.4" y="103.9">7</text>
<text x="96.4" y="106.4">8</text>
<text x="116.8" y="106.4">12</text>
<text x="116.8" y="103.9">13</text>
<text x="152.3" y="105.2">1</text>
<text x="152.3" y="107.7">2</text>
<text x="163.6" y="103.5" transform="rotate(-90 163.6 103.5)">24</text>
<text x="172.7" y="107.7">21</text>
<text x="172.7" y="105.2">22</text>
<text x="95.8" y="111.5">11</text>
<text x="96.4" y="109">9</text>
<text x="152.3" y="110.2">3</text>
<text x="152.3" y="112.8">4</text>
<text x="172.7" y="112.8">19</text>
<text x="172.7" y="110.2">20</text>
<text x="239.4" y="112.8">11</text>
<text x="250.8" y="112.8">10</text>
<text x="53.1" y="117.5" transform="rotate(-90 53.1 117.5)">1</text>
<text x="58.2" y="118.2" transform="rotate(-90 58.2 118.2)">15</text>
<text x="152.3" y="115.3">5</text>
<text x="152.3" y="117.9">6</text>
<text x="172.7" y="117.9">17</text>
<text x="172.7" y="115.3">18</text>
<text x="152.3" y="120.4">7</text>
<text x="152.3" y="122.9">8</text>
<text x="152.3" y="125.5">9</text>
<text x="172.7" y="122.9">15</text>
<text x="172.7" y="120.4">16</text>
<text x="198" y="122.9">1</text>
<text x="198" y="125.5">2</text>
<text x="209.3" y="121.3" transform="rotate(-90 209.3 121.3)">20</text>
<text x="218.4" y="125.5">18</text>
<text x="218.4" y="122.9">19</text>
<text x="151.7" y="128">10</text>
<text x="151.7" y="130.6">11</text>
<text x="198" y="128">3</text>
<text x="198" y="130.6">4</text>
<text x="218.4" y="130.6">16</text>
<text x="218.4" y="128">17</text>
<text x="151.7" y="133.1">13</text>
<text x="151.7" y="135.6">14</text>
<text x="198" y="133.1">5</text>
<text x="198" y="135.6">6</text>
<text x="218.4" y="135.6">14</text>
<text x="218.4" y="133.1">15</text>
<text x="151.7" y="138.2">23</text>
<text x="198" y="138.2">7</text>
<text x="198" y="140.7">8</text>
<text x="198" y="143.3">9</text>
<text x="218.4" y="140.7">12</text>
<text x="218.4" y="138.2">13</text>
<text x="197.4" y="145.8">11</text>
<text x="26.4" y="165.1" transform="rotate(-90 26.4 165.1)">14</text>
<text x="47.6" y="175">13</text>
<text x="59" y="175">12</text>
<text x="69.8" y="175">9</text>
<text x="81.2" y="175">8</text>
<text x="91.4" y="175">5</text>
<text x="102.8" y="175">6</text>
<text x="113" y="175">3</text>
<text x="124.4" y="175">4</text>
<text x="134.5" y="175">1</text>
<text x="146" y="175">2</text>
<text x="26.4" y="184.9" transform="rotate(-90 26.4 184.9)">7</text>
</g>
<g font-size="1.8" fill="#000084">
<text x="21.3" y="79.6">A[0..31]</text>
<text x="15" y="97.4">PA[13..28]</text>
</g>
<g font-size="1.8" fill="#0000c2">
<text x="103.9" y="80.6">15-NSEC</text>
<text x="165.2" y="95.1">CAS</text>
<text x="211.2" y="112.1">DSACK</text>
<text x="209.8" y="114.2">10-NSEC</text>
</g>
</svg>
